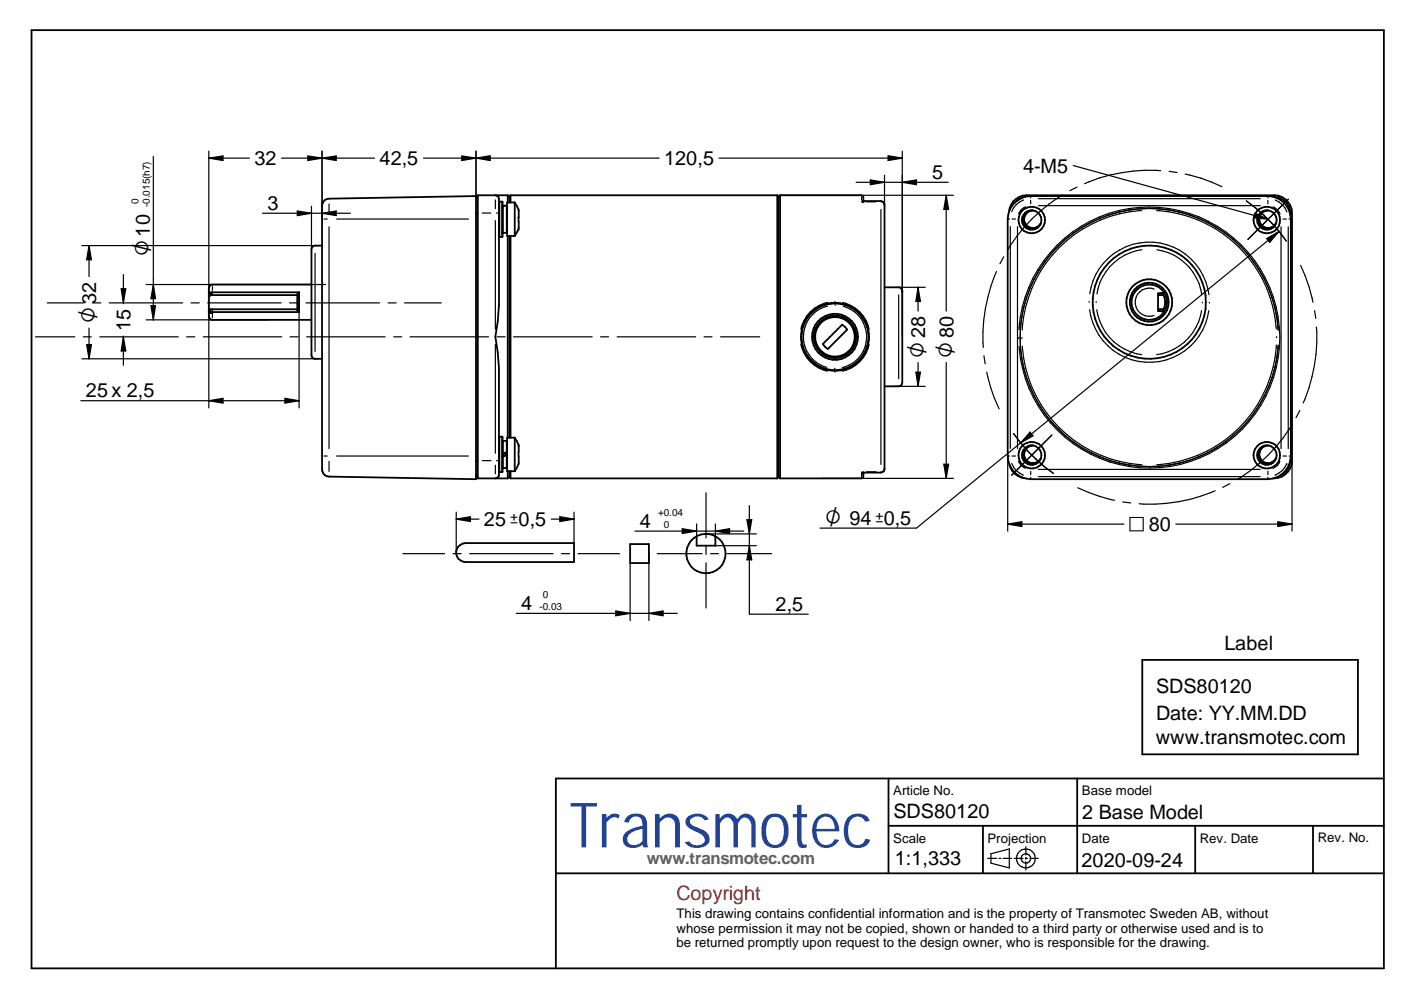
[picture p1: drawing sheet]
<svg xmlns="http://www.w3.org/2000/svg" width="297mm" height="210mm" viewBox="0 0 297 210" stroke-linecap="round" stroke-linejoin="round" font-family="sans-serif">
<g fill="none" stroke="#000" stroke-width=".38">
<path d="M6.7 6.4h286.7v198.9h-286.7zM68.3 52.1l-1.9 .1-.3 .3-.1 .3v22.5l.1 .4 .3 .3 1.9 .1M68.9 42.4l.9-.3 31.1-.5v60l-31.1-.6a1.48 1.48 0 0 1-1.5-1.5v-55.9l.1-.4zM100.9 41.8h.4M105 41.4l.7 .4 .1 .4v22.5l-.3 3.4-.5 3.3 .5 3.3 .3 3.4v22.6l-.1 .3-.7 .4M105.8 50.2h.1M105.9 42.8h.6M105.9 50.2h.6M105.9 42.8h-.1M105.9 42.8v7.4M106.5 42.8v7.4M106.6 43.6v5.8h.8"/>
<path d="M106.6 43.6h.4M106.6 43.6l-.1 .1M107.4 43.6l.1 .1M107.4 43.6v5.8M107.4 43.6h-.8M107.5 49.3l-.1 .1M107.7 41.4v1.5M107.7 50v42.8M107.7 41.4l.3 .4M107.7 41.4h-6.4v60h6.4M108 50v42.8M108.2 41.4v1.5"/>
<path d="M108.2 50v42.8M108.2 41.4l-.2 .3v1.2M108.2 41.4h56.6M109.1 42.9h-1.6v7.1h1.6M109.1 42.9v7.1M109.1 42.9a3.5 3.5 0 0 1 .9 3.1M109.9 46v.9M109.9 48.6l-.8 1.4M110 46.9l-.1 1.6M164.8 41.4v60M164.8 41.4l.3 .3v59.5l-.3 .2M165.4 41.4l-.3 .4"/>
<path d="M165.4 41.4h17.3l.3 .4v.8M165.4 41.4v60M183.1 42.6h3.7l.6 .4 .1 .4v56l-.1 .4-.6 .4h-3.7M213.9 44.9a3.7 3.7 0 0 1 3.8-3.5h52.5a3.9 3.9 0 0 1 3.7 3.8v52.5a3.8 3.8 0 0 1-3.9 3.7M215.1 43a4.9 4.9 0 0 1 3.4-1.4h50.3a4.9 4.9 0 0 1 4.9 4.8v50.3a4.9 4.9 0 0 1-4.9 4.9h-50.3a4.9 4.9 0 0 1-4.8-4.9v-50.3a4.9 4.9 0 0 1 1.4-3.4zM216.8 41.9l-.7 .3-1.1 .9M217 46.5l.1 .5 .6 1M217 46.5a1.98 1.98 0 0 0 1.4 1.8 1.98 1.98 0 0 0 2.2-.8M217.7 48a1.92 1.92 0 0 0 2.3 .3M217.8 44.8a2.08 2.08 0 0 0-.1 3.2M218.2 44.7a1.97 1.97 0 0 0-1.2 1.8M218.8 44.6a2.12 2.12 0 0 0-1.8 1.9"/>
<path d="M219.1 44.6a1.87 1.87 0 0 0-1.7 2.9 1.87 1.87 0 0 0 3.3-.3M220.3 48a2.07 2.07 0 0 1-2.6 0M267 47a1.9 1.9 0 0 0 1.8 1.3 1.9 1.9 0 0 0 1.8-1.1M267 47l.7 .9M267.4 45.3l-.3 .5-.1 1.2M267.6 44.8a2.06 2.06 0 0 0-.5 2.8 2.06 2.06 0 0 0 2.7 .7M268.1 44.7a1.99 1.99 0 0 0-.9 2.9 1.99 1.99 0 0 0 3 .4M268.6 44.6l-1 .4M268.9 44.6a1.83 1.83 0 0 0-1.9 2.4M268.9 44.6a2.08 2.08 0 0 1 1.7 2.6M268.9 44.6a2.06 2.06 0 0 0-2.3 1.7 2.06 2.06 0 0 0 1.5 2.4 2.06 2.06 0 0 0 2.5-1.5M270.2 41.8a3.4 3.4 0 0 1 3.4 3.6"/>
<path d="M270.5 47.5a1.89 1.89 0 0 1-2.4 .7M44.3 62.2l.4 .4h18.3M44.6 62h.1M44.8 62h.1M45 66.2h18.4M63 65.6h-18.3l-.4 .4M63.4 62l-.4 .4v3.4l.4 .4M63.4 62h-18.4M63.4 62v4.2M66 60.3h-21l-.3 .1-.4 .7v6l.4 .6 21.3 .1M174.5 72.9l4.1-4.1 1 1.1-4.1 4.1zM177 66.9a4.5 4.5 0 0 1 4 6.6 4.5 4.5 0 0 1-7.7 .4"/>
<path d="M177 66.9a4.5 4.5 0 0 0-3.7 7M177 67a4.4 4.4 0 0 1 4 6.5 4.4 4.4 0 0 1-7.6 .4M177 67a4.4 4.4 0 0 0-3.6 6.9M187.5 60.9h3l.4 .1 .4 .7v19.5l-.4 .6-.4 .1h-3M245.5 65.6h1l.3 .6M246 62.2h-.5v3.8h.5M246 62.2v.4M246 65.6v.4M246 66l.8 .2M246.6 62.4a3.5 3.5 0 0 1 0 3.4M246.8 62a3.8 3.8 0 0 0-5.6-.8 3.8 3.8 0 0 0 0 5.7 3.8 3.8 0 0 0 5.6-.7M246.8 62a3.8 3.8 0 0 1 0 4.2"/>
<path d="M246.8 62l-.8 .2M246.8 62l-.3 .6h-1M105.9 92.6h.6M105.9 92.6l-.1 .1M105.9 92.6v7.5M106.5 92.6v7.5M106.5 99.1l.1 .1M106.6 99.2h.8M107.4 93.5h.1M107.4 93.5h-.8v2.7M107.4 93.5v2.3M107.4 96.5v2.7"/>
<path d="M107.4 95.8l-.9 .6 .1-.2M107.4 95.8l-.8 .4M107.4 96.5l.1-.1-1 .4M107.4 96.5l-.8 .4v2.3M107.5 99.1l-.1 .1M107.7 99.9v1.5M108 99.9v1.3l.2 .2M108.2 99.9v1.5M109.1 92.8h-1.6v7.1h1.6M109.1 92.8v7.1M109.1 92.8a3.6 3.6 0 0 1 .9 3.1M109.9 95.9v.9"/>
<path d="M110 96.8a3.8 3.8 0 0 1-.9 3.1M214 98.6a3.8 3.8 0 0 0 3.2 2.8M217.8 94.7a2.06 2.06 0 0 0-.5 2.8 2.06 2.06 0 0 0 2.7 .7M218.2 94.5a1.99 1.99 0 0 0-.9 2.9 1.99 1.99 0 0 0 3 .4M218.8 94.4a1.91 1.91 0 0 0-1.4 3 1.91 1.91 0 0 0 3.2 0M219.1 94.4a1.88 1.88 0 0 0-1.7 2.9 1.88 1.88 0 0 0 3.3-.2M267 96.8l.7 1M267 96.9a1.89 1.89 0 0 0 1.7 1.3 1.89 1.89 0 0 0 1.9-1.1M267.6 94.7a2.06 2.06 0 0 0-.5 2.8 2.06 2.06 0 0 0 2.7 .7M268.1 94.5a1.99 1.99 0 0 0-.9 2.9 1.99 1.99 0 0 0 3 .4M268.6 94.4a1.87 1.87 0 0 0-1.6 2.5M268.9 94.4a1.88 1.88 0 0 0-1.9 2.4"/>
<path d="M268.9 94.4a2.08 2.08 0 0 1 1.7 2.7M268.9 94.4a2.07 2.07 0 0 0-2.3 1.7 2.07 2.07 0 0 0 1.5 2.4 2.07 2.07 0 0 0 2.5-1.4M270.5 97.4a1.89 1.89 0 0 1-2.4 .7M273.6 97.8a3.5 3.5 0 0 1-2.1 3M97.2 115.9l1-.7 .5-.1h23v4.1h-23a2.01 2.01 0 0 1-1.8-1.2 2.01 2.01 0 0 1 .3-2.1zM100.9 101h.4M105.8 100l.1 .1M105.9 100.1h.6M108 101l-.3 .4M108.2 101.4h56.6M133.6 115.4h4v4h-4zM147.7 113.7v2h4v-2"/>
<path d="M165.1 101l.3 .4M183 100.2v.8l-.3 .4h-17.3M242.2 139.9h45.7v20h-45.7zM188.4 165.1v20.1M188.4 175.1h105M208.4 175.1v10.1M228.4 165.1v20.1M253.4 175.1v10.1M278.4 175.1v10.1M293.4 165.1h-175.5v40.2M117.9 185.2h175.5"/>
<circle cx="218.7" cy="46.6" r="2.82"/>
<circle cx="218.7" cy="46.7" r="2.06"/>
<circle cx="268.6" cy="46.6" r="2.81"/>
<circle cx="177" cy="71.4" r="4.2"/>
<circle cx="177" cy="71.4" r="4.9"/>
<circle cx="177" cy="71.4" r="7.2"/>
<circle cx="177" cy="71.4" r="7.1"/>
<circle cx="243.7" cy="64.1" r="12"/>
<circle cx="243.7" cy="64.1" r="4.1"/>
<circle cx="243.7" cy="64.1" r="4.9"/>
<circle cx="218.7" cy="96.5" r="2.06"/>
<circle cx="218.7" cy="96.5" r="2.82"/>
<circle cx="268.6" cy="96.5" r="2.81"/>
<circle cx="149.7" cy="117.4" r="4.2"/>
</g>
<g fill="none" stroke="#000" stroke-width=".25">
<path d="M32.5 33.2v34.6M44.3 32v54.5M44.3 33.5h8.6M44.3 33.5l3-.4v.9zM59.7 33.5h19.7M65.3 33.1l3 .4-3 .5zM68.3 32v11.6M68.3 33.5l3-.4v.9zM89.8 33.5h49.9M97.9 33.1v.9l6-1v1zM100.9 32v9.8M152.4 33.5h38.9"/>
<path d="M181.5 38.7h19.5M184.5 38.1l3 .6-3 .5zM187.5 37.1v6.4M188.3 33l3 .5-3 .5zM191.3 32v39.4M191.3 38.7l3-.6v1.1zM227.5 35.1l41.4 11.4M228.3 39.7l-1.5 .7M246.1 36.2a35 35 0 0 0-16.1 2.7M247.9 36.3l1.7 .3M251.3 36.9a30.7 30.7 0 0 1 7.8 2.7M17.4 52.1h50.9"/>
<path d="M18.9 52.1l.5 3h-1zM18.9 52.1v6.5M26.2 58.2v6.2M55.7 45.2h18.6M63 44.7l3 .5-3 .5zM66 43.7v9.1M66.8 53.7v20.8M68.3 43.7v2.7M68.3 45.2l3-.5v1zM68.7 46.4h.7M69.8 43.3v2.1M69.8 48.1v47"/>
<path d="M71.4 46.4h27.9M101 45.2h.2M102.2 45.2h1.9M105 42.4v1.8M105 46.8v23M105.3 45.2h.3M165.4 41.4h36.7M182.7 41.7v.7M182.7 42.7h.1M182.8 42.6h.1M182.8 42.6v.1M182.9 42.5h.1"/>
<path d="M182.9 42.7h-.2M183 42.5h.1M183 42.6h.1M183.7 42.8h2M186.8 42.6v.2M186.8 44.4v54.1M187.1 42.8l.3 .3M187.4 43.2h.1M200.6 41.4l.5 3h-1zM200.6 41.4v24.6M211.3 57.6a34.5 34.5 0 0 0-2.8 16.1M212.8 54.4l-.8 1.5"/>
<path d="M213.8 46.4h.2M214.2 48v47.1M214.6 46.4h.7M215.7 48v47.1M217 42.4a4.3 4.3 0 0 0-2.5 2.5M217.5 43.9a2.41 2.41 0 0 0-1.5 1.4M218.5 41.7v.3M218.5 42.5v.7M220.2 42.1h47M220.2 43.6h47M225.3 41.4a34.3 34.3 0 0 0-11.6 11.5M229.4 48.3a27.5 27.5 0 0 0-13 21.1"/>
<path d="M235.2 45.6l-3.9 1.6-1.9 1.1M235.2 45.6l-2 .7-3.8 2M242.1 44.7a26.9 26.9 0 0 0-25.4 25.3M242.1 53a11.2 11.2 0 0 0-9.5 9.3M245.2 44.7a26.9 26.9 0 0 1 25.4 25M245.3 53a11.3 11.3 0 0 1 9.5 9.5M252.1 45.6l4 1.6M252.1 45.6a27.1 27.1 0 0 0-16.9 0M256.1 47.2a27.4 27.4 0 0 1 14.9 22.8M264.2 42.6a35.5 35.5 0 0 1 8.5 8.5M266.1 45.2l2.8 1.3-3.1-.3zM268.6 50.6l2.6-1.5-2 2.3z"/>
<path d="M268.8 41.7v.3M268.8 42.5v.7M269.9 43.9a2.63 2.63 0 0 1 1.5 1.5M270.4 42.4a4.3 4.3 0 0 1 2.4 2.5M271.2 49.1l-76.9 62.9h-20.4M271.6 48.1v47M272 46.4h.8M273.1 42.2l-8.5 8.6M273.1 48.1v47M273.3 46.4h.2M275.8 56.3a33.6 33.6 0 0 1 2.6 7.8M7.5 71.4h8.4"/>
<path d="M10 64.2h7.9M17.4 76.1h50.1M17.6 71.4h1.7M18.4 73.1h1l-.5 3zM18.9 69.6v6.5M19.6 64.2h1.8M21.2 71.4h16.6M23.2 64.2h15.5M25.7 61.2h1l-.5 3zM26.2 71.2v6.2M26.2 71.4l.5 3h-1zM31 67.8h26"/>
<path d="M31 60.3h38M32 64.8h1l-.5 3zM32.5 60.3l.5 3h-1zM39.6 71.4h1.7M40.5 64.2h1.7M43.1 71.4h16.6M44 64.2h15.6M45 60.7v.9M45 62.2v.2M45 65.8v.2M45 66.6v.8M61.4 64.2h1.7"/>
<path d="M61.5 71.4h1.7M63.4 62v24.5M64.9 64.2h15.6M65 71.4h16.7M82.3 64.2h1.7M83.5 71.4h1.7M85.8 64.2h7.8M86.9 71.4h16.7M105 73v23.1M105.4 71.4h1.7M108.9 71.4h16.7M127.3 71.4h1.7"/>
<path d="M130.8 71.4h16.7M149.3 71.4h1.7M152.8 71.4h8.3M169.8 73a7.3 7.3 0 0 0 5.6 5.7M175.5 64.9a6.7 6.7 0 0 0-5.2 6.4 6.7 6.7 0 0 0 5 6.6M175.5 64.1a7.3 7.3 0 0 0-5.7 5.7M176.9 78.1h.1M177 64.7h.2M177 63.9v.3M177 78.6v.3M178.6 64.1a7.3 7.3 0 0 1 5.7 5.8M178.8 64.9a6.7 6.7 0 0 1 5 6.6 6.7 6.7 0 0 1-5.2 6.4"/>
<path d="M184.3 73a7.3 7.3 0 0 1-5.7 5.7M190.5 62.5v17.8M190.5 60.9h5.7M194.2 78.9h1l-.6 3zM194.6 60.9v5.1M194.6 76.9v5M194.6 60.9l.6 3h-1zM200.6 76.9v24.5M208.6 75.4l.3 1.7M209.2 78.9a32.6 32.6 0 0 0 2.6 7.8M216 71.6v.2M216.1 69.9a27.7 27.7 0 0 1 40.4-22.8 27.7 27.7 0 0 1 4.3 46.2 27.7 27.7 0 0 1-44-15.1l-.4-2.1-.3-2.7"/>
<path d="M216.4 69.4v4.3M216.4 73.7a27.5 27.5 0 0 0 13 21.2M216.7 71.6v.2M216.7 73.4a26.9 26.9 0 0 0 25.4 25.1M230.9 63.9v.2M231 65.7a12.8 12.8 0 0 0 12.6 11.1 12.8 12.8 0 0 0 12.7-10.9M231.1 62.3a12.8 12.8 0 0 1 12.7-11 12.8 12.8 0 0 1 12.5 11.2M232.4 63.9v.2M232.5 65.7a11.1 11.1 0 0 0 9.6 9.5M244.7 61.3a2.98 2.98 0 0 0-4 2.8 2.98 2.98 0 0 0 4 2.8M254.8 65.8a11.1 11.1 0 0 1-9.6 9.4M254.9 64.1v.1"/>
<path d="M256.4 64.1v.2M270.6 73.2a26.9 26.9 0 0 1-25.3 25.3M270.7 71.4v.2M271 73.2a27.3 27.3 0 0 1-18.9 24.4M278.7 65.9l.3 1.6M279.1 69.3a34.5 34.5 0 0 1-2.8 16.1M17.1 85h46.3M44.3 85l3-.5v1zM60.4 84.5l3 .5-3 .5zM68.7 96.7h.7M69.8 97.8v2.1M71.4 96.7h27.9"/>
<path d="M101 97.7h.1M102.3 97.7h1.8M105 98.6v1.9M105.3 97.7h.3M187.4 99.7h.1M187.4 99.7l-.3 .3M189.1 81.9h7.1M200.1 98.4h1l-.5 3zM213.7 96.7v15.9M213.8 96.7h.2M214.5 98.3a4.1 4.1 0 0 0 2.5 2.4M214.6 96.7h.7"/>
<path d="M214.9 91.9a34 34 0 0 0 8.4 8.5M215.9 97.8a2.41 2.41 0 0 0 1.5 1.5M218.4 91.6l.6 .8-2.6 1.5zM218.5 99.9v.8M220.1 99.5h47.1M223 92.2l-8.5 8.6M229.4 94.9l3.8 2M233.2 96.9l2 .7M235.2 97.6l2.1 .6 2.1 .4M235.2 97.6l4.2 1M247.9 98.6a27.2 27.2 0 0 1-8.5 0M252.1 97.6l-2 .6-2.2 .4"/>
<path d="M252.1 97.6l-4.2 1M268.8 99.9v.7M271.4 97.8a2.41 2.41 0 0 1-1.5 1.5M272 96.7h.8M272.8 98.3a4.1 4.1 0 0 1-2.5 2.5M272.8 98.3h.1M273.3 96.7h.2M273.9 90.1a34.7 34.7 0 0 1-11.6 11.5M273.9 97.7v14.9M275.6 87l-.8 1.6M85.4 117.4h8.9M96.1 117.4h1.7"/>
<path d="M96.7 108.6v8.6M96.7 110.1h4.9M96.7 110.1l3-.5v1zM99.6 117.4h17.7M116.9 110.1h4.8M118.7 109.6l3 .5-3 .5zM119 117.4h1.8M121.7 108.6v6.5M122.6 117.4h8.8M133.6 119.4v12.2M134.6 112.6h23.1M137.6 117.4v14.2"/>
<path d="M139.4 117.4h9.4M144.6 112.1l3.1 .5-3.1 .5zM147.7 111.1v2.6M149.7 104.5v9.5M149.7 115.9v1.7M149.7 119.3v9.6M149.7 113.2h10.7M150.7 117.4h1.7M151.7 112.6l3-.5v1zM151.7 111.1v3.6M151.7 115.7h8.7M154.2 117.4h9.4"/>
<path d="M158.4 110.2h1l-.5 3zM158.9 115.7l.5 3h-1zM158.9 107.2v23h12.5M174 101.4h28.1M182.7 100.4v.7M182.7 100.1l.1 .1M182.7 100.1h.1M182.8 100.1h.1M182.9 100.2h.1M182.9 100.1h.1M182.9 100.3h.1M183 100.2h.1"/>
<path d="M183.7 100h2.1M186.8 100v.2M213.7 111.1h24.6M213.7 111.1l3-.5v1zM218.5 101.2v.2M220.1 101h47.1M228.5 103.4a36.1 36.1 0 0 0 7.8 2.7M238 106.4l1.7 .2M249.3 111.1h24.6M257.6 104.1a35 35 0 0 1-16.1 2.7M260.8 102.5l-1.6 .8M268.8 101.2v.2"/>
<path d="M270.9 110.6l3 .5-3 .5zM109.5 130h34.1M130.6 129.5l3 .5-3 .6zM137.6 130l3-.5v1.1zM217.5 179.5v1.8M209.4 182h1.9M210.1 181l3.9-1v4l-3.9-1zM211.8 182h.4M212.7 182h1.8M215 182h1.9M217.4 182h.4M217.5 181.8v.4"/>
<path d="M217.5 182.7v1.8M218.4 182h1.7"/>
<circle cx="217.5" cy="182" r="1.99"/>
<circle cx="217.5" cy="182" r="1.01"/>
</g>
<g fill="#000">
<circle cx="106.5" cy="49.3" r=".19"/>
<circle cx="106.5" cy="43.7" r=".19"/>
<circle cx="109.9" cy="48.6" r=".19"/>
<circle cx="109.9" cy="46" r=".19"/>
<circle cx="183" cy="42.6" r=".19"/>
<circle cx="183.1" cy="42.6" r=".19"/>
<circle cx="217.1" cy="46.1" r=".19"/>
<circle cx="44.3" cy="62.2" r=".19"/>
<circle cx="44.3" cy="62.1" r=".19"/>
<circle cx="44.3" cy="66" r=".19"/>
<circle cx="44.4" cy="62.1" r=".19"/>
<circle cx="44.4" cy="66" r=".19"/>
<circle cx="44.4" cy="66.1" r=".19"/>
<circle cx="44.5" cy="62.1" r=".19"/>
<circle cx="44.5" cy="66.1" r=".19"/>
<circle cx="44.6" cy="62" r=".19"/>
<circle cx="44.6" cy="66.1" r=".19"/>
<circle cx="44.6" cy="62.5" r=".19"/>
<circle cx="44.7" cy="66.1" r=".19"/>
<circle cx="44.7" cy="65.6" r=".19"/>
<circle cx="44.7" cy="62" r=".19"/>
<circle cx="44.7" cy="66.2" r=".19"/>
<circle cx="44.8" cy="66.2" r=".19"/>
<circle cx="44.9" cy="66.2" r=".19"/>
<circle cx="44.9" cy="62" r=".19"/>
<circle cx="45" cy="66.2" r=".19"/>
<circle cx="191.3" cy="61.7" r=".19"/>
<circle cx="106.6" cy="96.9" r=".19"/>
<circle cx="106.6" cy="93.5" r=".19"/>
<circle cx="109.9" cy="94.3" r=".19"/>
<circle cx="218.6" cy="98.2" r=".19"/>
<circle cx="183" cy="100.2" r=".19"/>
<circle cx="183.1" cy="100.2" r=".19"/>
</g>
<g fill="#000">
<path d="M44.3 33.5l3-.4v.9zM65.3 33.1l3 .4-3 .5zM68.3 33.5l3-.4v.9zM97.9 33.1l3 .4-3 .5zM100.9 33.5l3-.5v1zM184.5 38.1l3 .6-3 .5zM188.3 33l3 .5-3 .5zM191.3 38.7l3-.6v1.1zM18.9 52.1l.5 3h-1zM63 44.7l3 .5-3 .5zM68.3 45.2l3-.5v1zM200.6 41.4l.5 3h-1z"/>
<path d="M266.1 45.2l2.8 1.3-3.1-.3zM268.6 50.6l2.6-1.5-2 2.3zM18.4 73.1h1l-.5 3zM25.7 61.2h1l-.5 3zM26.2 71.4l.5 3h-1zM32.5 60.3l.5 3h-1zM32 64.8h1l-.5 3zM194.6 60.9l.6 3h-1zM194.2 78.9h1l-.6 3zM44.3 85l3-.5v1zM60.4 84.5l3 .5-3 .5zM200.1 98.4h1l-.5 3z"/>
<path d="M218.4 91.6l.6 .8-2.6 1.5zM96.7 110.1l3-.5v1zM118.7 109.6l3 .5-3 .5zM144.6 112.1l3.1 .5-3.1 .5zM151.7 112.6l3-.5v1zM158.4 110.2h1l-.5 3zM158.9 115.7l.5 3h-1zM213.7 111.1l3-.5v1zM270.9 110.6l3 .5-3 .5zM130.6 129.5l3 .5-3 .6zM137.6 130l3-.5v1.1z"/>
</g>
<text font-size="13.3" fill="#224392" x="120.7" y="179.7">Transmotec</text>
<g font-size="4.6">
<text x="31.7" y="54.3" transform="rotate(-90 31.7 54.3)">O</text>
<text x="20.4" y="68.5" transform="rotate(-90 20.4 68.5)">O 32</text>
<text x="196.2" y="75.8" transform="rotate(-90 196.2 75.8)">O 28</text>
<text x="202.1" y="75.8" transform="rotate(-90 202.1 75.8)">O 80</text>
<text x="174.9" y="111.3">O 94u0,5</text>
<text x="239.3" y="112.6">q 80</text>
</g>
<g font-size="4.2">
<text x="53.9" y="35.1">32</text>
<text x="80.5" y="35.1">42,5</text>
<text x="140.8" y="35.1">120,5</text>
<text x="197.6" y="37.9">5</text>
<text x="216.9" y="36.6">4-M5</text>
<text x="56.7" y="44.5">3</text>
<text x="31.7" y="50.2" transform="rotate(-90 31.7 50.2)">10</text>
<text x="27.7" y="70.2" transform="rotate(-90 27.7 70.2)">15</text>
<text x="18.2" y="84.2">25 x 2,5</text>
<text x="102.6" y="111.6">25u0,5</text>
<text x="135.7" y="111.8">4</text>
<text x="110.5" y="129.3">4</text>
<text x="164.4" y="129.5">2,5</text>
<text x="259.6" y="137.8">Label</text>
<text x="245.1" y="147">SDS80120</text>
<text x="245.1" y="152.6">Date: YY.MM.DD</text>
<text x="245.1" y="157.8">www.transmotec.com</text>
<text x="189.4" y="173.4">SDS80120</text>
<text x="229.4" y="173.6">2 Base Model</text>
<text x="189.7" y="183.4">1:1,333</text>
<text x="229.3" y="183.9">2020-09-24</text>
</g>
<text font-size="4.2" fill="#f00" x="143.4" y="190.9">Copyright</text>
<text font-size="3.6" fill="#606060" x="137.1" y="183.3">www.transmotec.com</text>
<g font-size="2.8">
<text x="189.4" y="168.6">Article No.</text>
<text x="229.4" y="168.6">Base model</text>
<text x="189.4" y="178.6">Scale</text>
<text x="209.4" y="178.6">Projection</text>
<text x="229.4" y="178.6">Date</text>
<text x="254.4" y="178.6">Rev. Date</text>
<text x="279.4" y="178.6">Rev. No.</text>
<text x="143.4" y="194.6">This drawing contains confidential information and is the property of Transmotec Sweden AB, without</text>
<text x="143.4" y="197.7">whose permission it may not be copied, shown or handed to a third party or otherwise used and is to</text>
<text x="143.4" y="200.9">be returned promptly upon request to the design owner, who is responsible for the drawing.</text>
</g>
<g font-size="2.1">
<text x="29.3" y="43.3" transform="rotate(-90 29.3 43.3)">0</text>
<text x="31.7" y="43.9" transform="rotate(-90 31.7 43.9)">-0.015(h7)</text>
<text x="139.5" y="109.4">+0.04</text>
<text x="140.8" y="111.8">0</text>
<text x="114.4" y="129.3">-0.03</text>
<text x="115.1" y="126.9">0</text>
</g>
</svg>
